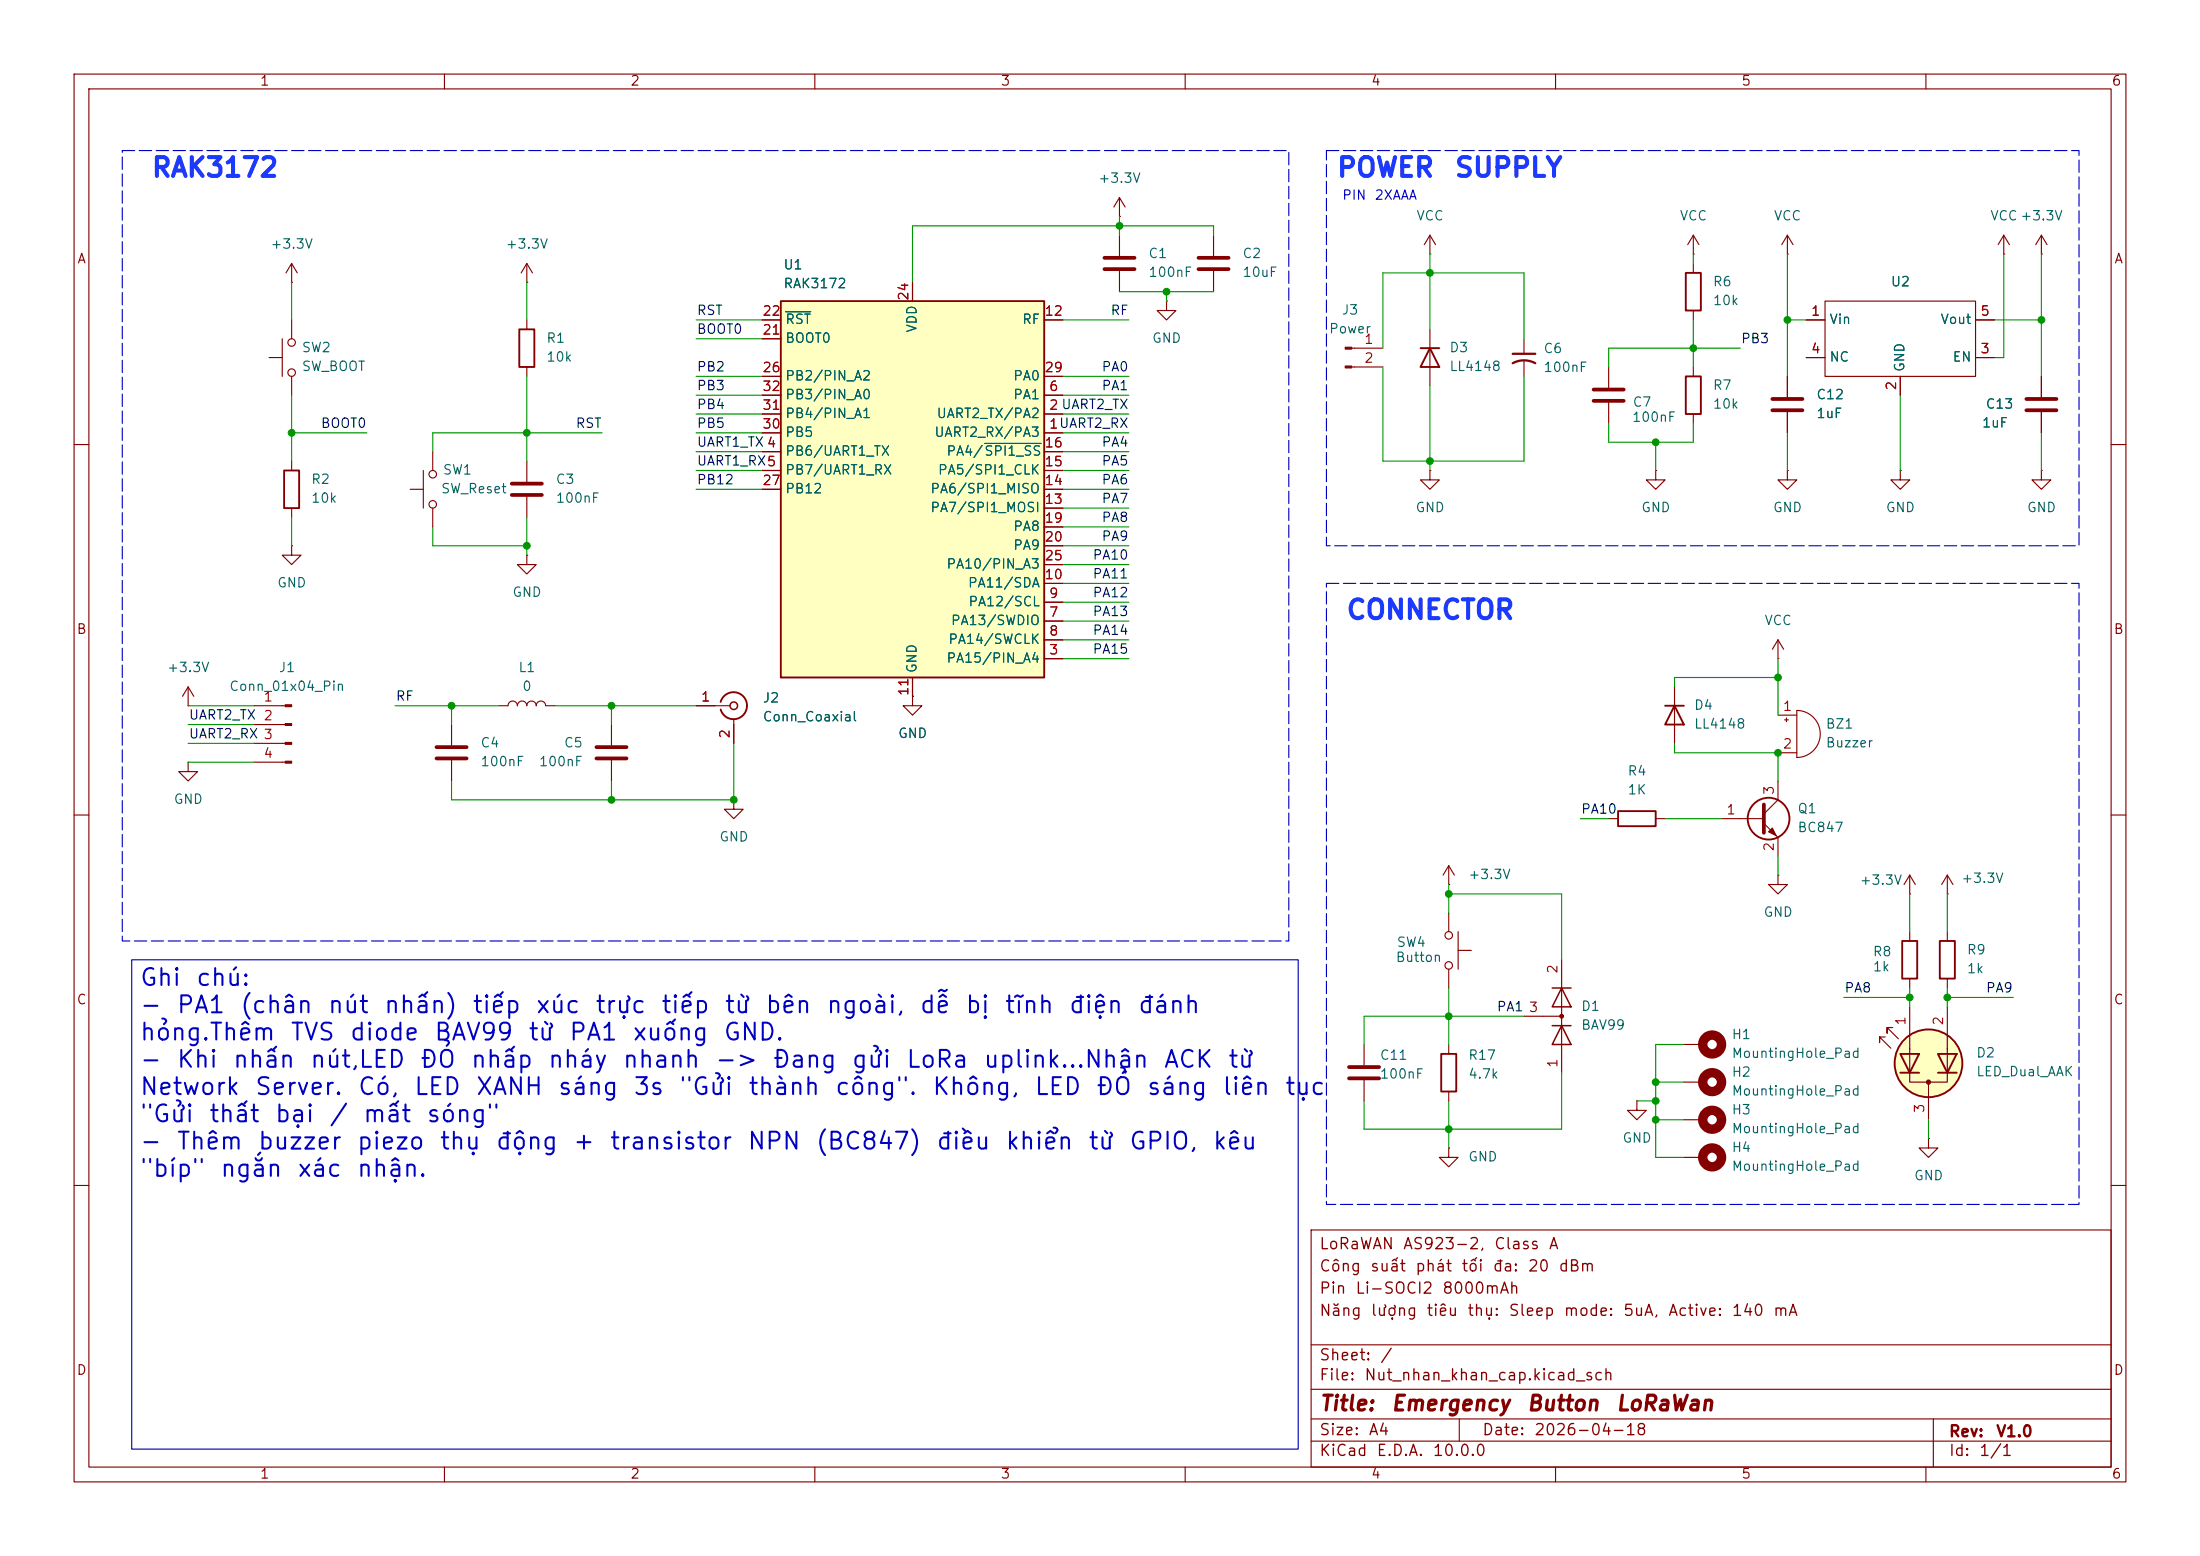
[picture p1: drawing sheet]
<svg xmlns="http://www.w3.org/2000/svg" width="297mm" height="210mm" viewBox="0 0 297 210" stroke-linecap="round" stroke-linejoin="round" font-family="sans-serif">
<g fill="none" stroke="#840000" stroke-width=".15">
<path d="M10 10h277v190h-277zM12 12h273v186h-273zM60 10v2M110 10v2M160 10v2M210 10v2M260 10v2M151.1 29.2h.1M151.1 26.7l-.7 1.2M151.1 26.7l.8 1.2M151.1 26.7v2.5M163.8 31.8v2.7"/>
<path d="M163.8 36.6v2.8M228.6 35.6v1.2M270.5 34.3h.1M270.5 31.8l-.8 1.2M270.5 31.8l.8 1.2M270.5 31.8v2.5M275.6 34.3h.1M275.6 31.8v2.5M275.6 31.8l-.8 1.2M275.6 31.8l.8 1.2M36.3 48.3h1.8M38.1 45.7v5.1"/>
<path d="M39.4 43.2v2.5M39.4 50.8v2.5M157.5 40.6v1.3h1.2l-1.2 1.3-1.3-1.3h1.3M157.5 40.6h.1M182.5 47h4.2M182.5 49.5h4.2M193 44.5v7.6M228.6 41.9v1.3M228.6 49.5v1.3M228.6 55.9v1.3M275.6 50.8v2.8M275.6 55.6v2.8"/>
<path d="M10 60h2M39.4 73.7v1.2h1.2l-1.2 1.3-1.3-1.3h1.3M39.4 73.7h.1M39.4 62.2v1.3M39.4 68.6v1.3M71.1 74.9v1.3h1.3l-1.3 1.3-1.3-1.3h1.3M71.1 74.9h.1M193 63.5v1.3h1.3l-1.3 1.2-1.2-1.2h1.2M193 63.5h.1M275.6 63.5v1.3h1.3l-1.3 1.2-1.3-1.2h1.3M275.6 63.5h.1M285 60h2"/>
<path d="M67.3 95.3h1.3a.64 .64 0 0 1 .6-.7 .64 .64 0 0 1 .6 .7 .64 .64 0 0 1 .7-.7 .64 .64 0 0 1 .6 .7 .64 .64 0 0 1 .7-.7 .64 .64 0 0 1 .6 .7 .64 .64 0 0 1 .6-.7 .64 .64 0 0 1 .7 .7h1.2M10 110h2M285 110h2M10 160h2M177 166h108v32h-108zM285 160h2M60 198v2M110 198v2M160 198v2M177 194.5h108M177 191.5h108M177 187.5h108"/>
<path d="M177 181.5h108M197 191.5v3M210 198v2M260 198v2M261 191.5v6.5"/>
<circle cx="39.4" cy="46.2" r=".51"/>
<circle cx="39.4" cy="50.3" r=".51"/>
</g>
<path d="M227.6 36.8h2v5.1h-2zM191.8 47h2.5M193 47l1.3 2.5h-2.5zM227.6 50.8h2v5.1h-2zM38.4 63.5h2v5.1h-2z" fill="none" stroke="#840000" stroke-width=".25"/>
<g fill="#840000" stroke="#840000" stroke-width=".15">
<path d="M181.6 46.9h.9v.2h-.9z"/>
<path d="M181.6 49.4h.9v.3h-.9z"/>
</g>
<path d="M161.8 34.8h4.1M161.8 36.3h4.1M273.6 53.8h4M273.6 55.4h4" fill="none" stroke="#840000" stroke-width=".51"/>
<path d="M105.4 40.6h35.6v50.8h-35.6z" fill="#ffffc2"/>
<g fill="none" stroke="#840000" stroke-width=".25">
<path d="M70.1 44.5h2v5h-2zM105.4 40.6h35.6v50.8h-35.6zM97.3 94.7a1.81 1.81 0 0 1 2.8-1 1.81 1.81 0 0 1 0 3 1.81 1.81 0 0 1-2.8-.9M224.8 95.3h2.5M226.1 95.3l1.2 2.5h-2.5zM218.4 109.5h5.1v2h-5.1zM256.8 127h2v5.1h-2zM261.9 127h2v5.1h-2zM194.6 142.2h2v5.1h-2zM256.5 142.2h2.6l-1.3 2.6zM256.5 144.8h2.6M261.6 142.2h2.6l-1.3 2.6z"/>
<path d="M261.6 144.8h2.6"/>
<circle cx="238.8" cy="110.5" r="2.82"/>
<circle cx="260.3" cy="143.5" r="4.6"/>
</g>
<g fill="none" stroke="#840000" stroke-width=".15">
<path d="M39.4 38.1h.1M39.4 35.6l-.8 1.2M39.4 35.6l.7 1.2M39.4 35.6v2.5M71.1 38.1h.1M71.1 35.6l-.7 1.2M71.1 35.6l.8 1.2M71.1 35.6v2.5M123.2 38.1v2.5M151.1 31.8v2.7M151.1 36.6v2.8M193 34.3h.1"/>
<path d="M193 31.8l-.7 1.2M193 31.8l.8 1.2M193 31.8v2.5M228.6 34.3h.1M228.6 31.8l-.8 1.2M228.6 31.8l.8 1.2M228.6 31.8v2.5M241.3 34.3h.1M241.3 31.8v2.5M241.3 31.8l-.8 1.2M241.3 31.8l.8 1.2M71.1 43.2v1.3"/>
<path d="M71.1 49.5v1.3M102.9 58.4h2.5M102.9 55.9h2.5M102.9 53.3h2.5M102.9 45.7h2.5M102.9 50.8h2.5M102.9 43.2h2.5M141 58.4h2.5M141 55.9h2.5M141 53.3h2.5M141 50.8h2.5M141 43.2h2.5"/>
<path d="M205.7 45.7v2.1M205.7 48.8v2M217.2 49.5v2.8M217.2 54.4v2.8M241.3 50.8v2.8M241.3 55.6v2.8M243.8 43.2h2.6M243.8 48.3h2.6M246.4 40.6h20.3v10.2h-20.3zM256.5 50.8v2.5M266.7 43.2h2.5M266.7 48.3h2.5"/>
<path d="M275.6 50.8v2.8M275.6 55.6v2.8M55.4 66h1.7M57.1 63.5v5.1M58.4 61v2.5M58.4 68.6v2.5M71.1 62.2v2.8M71.1 67.1v2.8M102.9 66h2.5M102.9 61h2.5M102.9 63.5h2.5M141 71.1h2.5"/>
<path d="M141 73.7h2.5M141 66h2.5M141 61h2.5M141 63.5h2.5M141 78.7h2.5M141 68.6h2.5M141 76.2h2.5M223.5 63.5v1.3h1.3l-1.3 1.2-1.3-1.2h1.3M223.5 63.5h.1M241.3 63.5v1.3h1.3l-1.3 1.2-1.3-1.2h1.3M241.3 63.5h.1M256.5 63.5v1.3h1.3l-1.3 1.2-1.2-1.2h1.2"/>
<path d="M256.5 63.5h.1M25.4 95.3h.1M25.4 92.7l.8 1.3M25.4 92.7l-.8 1.3M25.4 92.7v2.6M34.3 95.3h4.2M34.3 97.8h4.2M61 97.8v2.8M82.5 97.8v2.8M94 95.3h4.6M99.1 97v3.3M123.2 94v1.3h1.3l-1.3 1.2-1.3-1.2h1.3"/>
<path d="M123.2 94h.1M123.2 91.4v2.6M141 88.9h2.5M141 83.8h2.5M141 86.4h2.5M141 81.3h2.5M226.1 92.7v7.6M240 88.9h.1M240 86.4l-.7 1.2M240 86.4l.8 1.2M240 86.4v2.5M240 96.5h2.6"/>
<path d="M240.9 97.2h.5M241.2 96.9v.5M242.6 95.9a3.2 3.2 0 0 1 3.1 3.2 3.2 3.2 0 0 1-3.1 3.1zM25.4 102.9v1.2h-1.3l1.3 1.3 1.3-1.3h-1.3M25.4 102.9h.1M34.3 100.3h4.2M34.3 102.9h4.2M61 102.6v2.8M82.5 102.6v2.8M99.1 108v1.2h1.2l-1.2 1.3-1.3-1.3h1.3M99.1 108h.1M195.6 119.4h.1"/>
<path d="M195.6 116.8v2.6M195.6 116.8l.7 1.3M195.6 116.8l-.8 1.3M217.2 110.5h1.2M223.5 110.5h1.3M232.4 110.5h5.7M238.1 111.1l1.9 1.9v2.6M240 118.1v1.3h1.3l-1.3 1.3-1.2-1.3h1.2M240 118.1h.1M240 105.4v2.6l-1.9 1.9M240 101.6h2.6M257.8 118.1v2.6"/>
<path d="M257.8 118.1l.8 1.3M257.8 118.1l-.8 1.3M262.9 118.1l.8 1.3M262.9 118.1l-.8 1.3M262.9 118.1v2.6M195.6 123.2v2.5M195.6 130.8v2.6M196.8 128.3h1.8M196.8 125.7v5.1M205.7 137.2h5.1M210.8 129.5v15.3M254.5 140h-.8v.7v-.7l1.6 1.5"/>
<path d="M255.5 138.7h-.7v.7v-.7l1.5 1.5M257.8 120.7h.1M257.8 125.7v1.3M257.8 132.1v1.3M257.8 135.9v5.7M262.9 120.7h.1M262.9 125.7v1.3M262.9 132.1v1.3M262.9 135.9v5.7M184.1 141v2.8M184.1 145.8v2.8M195.6 154.9v1.3h1.2l-1.2 1.3-1.3-1.3h1.3"/>
<path d="M195.6 154.9h.1M195.6 141v1.2M195.6 147.3v1.3M221 148.6v1.3h1.2l-1.2 1.2-1.3-1.2h1.3M221 148.6h.1M227.3 156.2h2.6M227.3 141h2.6M227.3 146.1h2.6M227.3 151.1h2.6M257.8 141.5v4.6h5.1v-4.6M260.3 153.7v1.2h1.3l-1.3 1.3-1.2-1.3h1.2M260.3 153.7h.1"/>
<path d="M260.3 146.1v5"/>
<circle cx="58.4" cy="64" r=".51"/>
<circle cx="58.4" cy="68.1" r=".51"/>
<circle cx="195.6" cy="126.2" r=".51"/>
<circle cx="195.6" cy="130.3" r=".51"/>
</g>
<path d="M106 42.1h3.4M132.9 59.9h7.6" fill="none" stroke="#006464" stroke-width=".15"/>
<g fill="none" stroke="#840000" stroke-width=".51">
<path d="M149.1 34.8h4.1M149.1 36.3h4.1M215.1 52.6h4.1M215.1 54.1h4.1M239.3 53.8h4M239.3 55.4h4M69.1 65.3h4.1M69.1 66.8h4.1M58.9 100.8h4.1M58.9 102.4h4.1M80.5 100.8h4.1M80.5 102.4h4.1"/>
<path d="M238.1 108.6v3.8M182.1 145.5h4.1M182.1 144h4.1"/>
</g>
<g fill="none" stroke="#840000" stroke-width=".2">
<path d="M209.5 138.4h2.6M209.5 133.4h2.6M210.8 138.4l1.3 2.6h-2.6zM210.8 133.4l1.3 2.5h-2.6z"/>
<circle cx="99.1" cy="95.3" r=".51"/>
</g>
<g fill="none" stroke="#840000" stroke-width="1.3">
<circle cx="231.1" cy="156.2" r="1.27"/>
<circle cx="231.1" cy="146" r="1.27"/>
<circle cx="231.1" cy="151.1" r="1.27"/>
<circle cx="231.1" cy="141" r="1.27"/>
</g>
<circle cx="260.3" cy="143.5" r="4.6" fill="#ffffc2" stroke="#ffffc2" stroke-width=".14"/>
<g fill="#840000" stroke="#840000" stroke-width=".15">
<path d="M38.5 95.1h.9v.3h-.9z"/>
<path d="M38.5 97.7h.9v.2h-.9z"/>
<path d="M38.5 100.2h.9v.3h-.9z"/>
<path d="M38.5 102.7h.9v.3h-.9z"/>
<path d="M238.8 112.3l.5-.5 .5 1z"/>
<circle cx="260.4" cy="146.1" r=".28"/>
<circle cx="210.8" cy="137.2" r=".25"/>
</g>
<path d="M204.2 49a3.2 3.2 0 0 1 3.1 0M204.2 47.8h3.1" fill="none" stroke="#840000" stroke-width=".3"/>
<g fill="none" stroke="#009600" stroke-width=".15">
<path d="M39.4 38.1v5.1M71.1 38.1v5.1M151.1 29.2v2.6M151.1 39.4h12.7M157.5 39.4v1.2M163.8 31.8v-1.3h-40.6v7.6M193 34.3v10.2M228.6 34.3v1.3M241.3 34.3v16.5M270.5 34.3v14h-1.3M275.6 34.3v16.5M39.4 58.4h10.1"/>
<path d="M39.4 53.3v8.9M71.1 50.8v11.4M81.3 58.4h-22.9v2.6M94 53.3h8.9M94 50.8h8.9M94 55.9h8.9M94 43.2h8.9M94 58.4h8.9M94 45.7h8.9M143.5 53.3h8.9M143.5 50.8h8.9M143.5 55.9h8.9"/>
<path d="M143.5 43.2h8.9M143.5 58.4h8.9M186.7 49.5v12.7h19v-11.4M193 52.1v11.4M205.7 45.7v-8.9h-19v10.2M217.2 57.2v2.5h11.4v-2.5M223.5 59.7v3.8M228.6 43.2v6.3M234.9 47h-17.7v2.5M241.3 58.4v5.1M241.3 43.2h2.5M256.5 53.3v10.2"/>
<path d="M269.2 43.2h6.4M275.6 58.4v5.1M39.4 69.9v3.8M58.4 71.1v2.6h12.7M71.1 69.9v5M94 66h8.9M94 61h8.9M94 63.5h8.9M143.5 71.1h8.9M143.5 78.7h8.9M143.5 73.7h8.9M143.5 76.2h8.9"/>
<path d="M143.5 66h8.9M143.5 61h8.9M143.5 68.6h8.9M143.5 63.5h8.9M25.4 95.3h8.9M25.4 97.8h8.9M53.3 95.3h14M61 95.3v2.5M74.9 95.3h19.1M82.5 95.3v2.5M143.5 88.9h8.9M143.5 86.4h8.9"/>
<path d="M143.5 83.8h8.9M143.5 81.3h8.9M240 88.9v7.6M240 91.4h-13.9v1.3M25.4 102.9h8.9M25.4 100.3h8.9M82.5 105.4v2.6M99.1 100.3v7.7h-38.1v-2.6M195.6 119.4v3.8M213.4 110.5h3.8M224.8 110.5h7.6M226.1 100.3v1.3h13.9v3.8"/>
<path d="M240 115.6v2.5M195.6 120.7h15.2v8.8M195.6 133.4v7.6M205.7 137.2h-21.6v3.8M248.9 134.6h8.9M257.8 120.7v5M257.8 133.4v2.5M262.9 120.7v5M262.9 133.4v2.5M262.9 134.6h8.9M195.6 148.6v6.3M210.8 144.8v7.6h-26.7v-3.8"/>
<path d="M221 148.6h2.5M223.5 146.1h3.8M223.5 151.1h3.8M227.3 141h-3.8v15.2h3.8M260.3 151.1v2.6"/>
</g>
<path d="M17.8 129.5h157.5v66.1h-157.5z" fill="none" stroke="#0000c2" stroke-width=".15"/>
<path d="M16.5 20.3h157.5v106.7h-157.5zM179.1 20.3h101.6v53.4h-101.6zM179.1 78.7h101.6v83.9h-101.6z" fill="none" stroke="#0000c2" stroke-width=".15" stroke-dasharray="1.7 .6"/>
<g fill="#009600" stroke="#009600" stroke-width=".14">
<circle cx="82.5" cy="108" r=".46"/>
<circle cx="99.1" cy="108" r=".46"/>
<circle cx="82.5" cy="95.3" r=".46"/>
<circle cx="61" cy="95.3" r=".46"/>
<circle cx="157.5" cy="39.4" r=".46"/>
<circle cx="151.1" cy="30.5" r=".46"/>
<circle cx="71.1" cy="58.4" r=".46"/>
<circle cx="71.1" cy="73.7" r=".46"/>
<circle cx="39.4" cy="58.4" r=".46"/>
<circle cx="275.6" cy="43.2" r=".46"/>
<circle cx="228.6" cy="47" r=".46"/>
<circle cx="223.5" cy="59.7" r=".46"/>
<circle cx="241.3" cy="43.2" r=".46"/>
<circle cx="240" cy="101.6" r=".46"/>
<circle cx="240" cy="91.4" r=".46"/>
<circle cx="195.6" cy="137.2" r=".46"/>
<circle cx="195.6" cy="152.4" r=".46"/>
<circle cx="195.6" cy="120.7" r=".46"/>
<circle cx="223.5" cy="146.1" r=".46"/>
<circle cx="223.5" cy="151.1" r=".46"/>
<circle cx="223.5" cy="148.6" r=".46"/>
<circle cx="193" cy="36.8" r=".46"/>
<circle cx="193" cy="62.2" r=".46"/>
<circle cx="257.8" cy="134.6" r=".46"/>
<circle cx="262.9" cy="134.6" r=".46"/>
</g>
<g font-size="2.5" fill="#1b3aff">
<text x="20.3" y="24.5">RAK3172</text>
<text x="180.3" y="24.5">POWER</text>
<text x="196.2" y="24.5">SUPPLY</text>
<text x="181.6" y="84.2">CONNECTOR</text>
</g>
<g font-size="2.3" fill="#0000c2">
<text x="18.7" y="133.6">Ghi</text>
<text x="18.7" y="137.3">-</text>
<text x="23.7" y="137.3">PA1</text>
<text x="26.3" y="133.6">chú:</text>
<text x="32.3" y="137.3">(chân</text>
<text x="44.1" y="137.3">nút</text>
<text x="51.7" y="137.3">nhấn)</text>
<text x="63.6" y="137.3">tiếp</text>
<text x="72.2" y="137.3">xúc</text>
<text x="80.2" y="137.3">trực</text>
<text x="89.1" y="137.3">tiếp</text>
<text x="97.7" y="137.3">từ</text>
<text x="103.2" y="137.3">bên</text>
<text x="111.4" y="137.3">ngoài,</text>
<text x="124" y="137.3">dễ</text>
<text x="130.2" y="137.3">bị</text>
<text x="135.5" y="137.3">tĩnh</text>
<text x="144.2" y="137.3">điện</text>
<text x="153.5" y="137.3">đánh</text>
<text x="18.7" y="141">hỏng.Thêm</text>
<text x="39.1" y="141">TVS</text>
<text x="47.1" y="141">diode</text>
<text x="58.5" y="141">BAV99</text>
<text x="71.2" y="141">từ</text>
<text x="76.7" y="141">PA1</text>
<text x="85.3" y="141">xuống</text>
<text x="97.5" y="141">GND.</text>
<text x="18.7" y="144.7">-</text>
<text x="18.7" y="148.4">Network</text>
<text x="23.7" y="144.7">Khi</text>
<text x="31.3" y="144.7">nhấn</text>
<text x="34.3" y="148.4">Server.</text>
<text x="41.7" y="144.7">nút,LED</text>
<text x="48.2" y="148.4">Có,</text>
<text x="55.7" y="148.4">LED</text>
<text x="56.6" y="144.7">ĐỎ</text>
<text x="63.4" y="144.7">nhấp</text>
<text x="64.1" y="148.4">XANH</text>
<text x="73.8" y="144.7">nháy</text>
<text x="75.2" y="148.4">sáng</text>
<text x="83.9" y="144.7">nhanh</text>
<text x="85.4" y="148.4">3s</text>
<text x="91.5" y="148.4">&quot;Gửi</text>
<text x="96.4" y="144.7">-&gt;</text>
<text x="100.9" y="148.4">thành</text>
<text x="104.2" y="144.7">Đang</text>
<text x="112.6" y="148.4">công&quot;.</text>
<text x="114.8" y="144.7">gửi</text>
<text x="122.2" y="144.7">LoRa</text>
<text x="125.7" y="148.4">Không,</text>
<text x="132.6" y="144.7">uplink...Nhận</text>
<text x="139.5" y="148.4">LED</text>
<text x="147.8" y="148.4">ĐỎ</text>
<text x="154.7" y="148.4">sáng</text>
<text x="157" y="144.7">ACK</text>
<text x="164.9" y="148.4">liên</text>
<text x="165.6" y="144.7">từ</text>
<text x="173.3" y="148.4">tục</text>
<text x="18.7" y="152">&quot;Gửi</text>
<text x="18.7" y="155.7">-</text>
<text x="23.7" y="155.7">Thêm</text>
<text x="28.1" y="152">thất</text>
<text x="34.7" y="155.7">buzzer</text>
<text x="37" y="152">bại</text>
<text x="44.3" y="152">/</text>
<text x="48" y="155.7">piezo</text>
<text x="48.9" y="152">mất</text>
<text x="57.4" y="152">sóng&quot;</text>
<text x="59.2" y="155.7">thụ</text>
<text x="66.8" y="155.7">động</text>
<text x="77.2" y="155.7">+</text>
<text x="82.2" y="155.7">transistor</text>
<text x="100.7" y="155.7">NPN</text>
<text x="110" y="155.7">(BC847)</text>
<text x="126.3" y="155.7">điều</text>
<text x="135.6" y="155.7">khiển</text>
<text x="146.8" y="155.7">từ</text>
<text x="152.3" y="155.7">GPIO,</text>
<text x="163.6" y="155.7">kêu</text>
<text x="18.7" y="159.4">&quot;bíp&quot;</text>
<text x="29.6" y="159.4">ngắn</text>
<text x="40" y="159.4">xác</text>
<text x="48" y="159.4">nhận.</text>
</g>
<g font-size="2" fill="#840000">
<text x="178" y="190.9">Title:</text>
<text x="187.7" y="190.9">Emergency</text>
<text x="206" y="190.9">Button</text>
<text x="218" y="190.9">LoRaWan</text>
</g>
<g font-size="1.5" fill="#840000">
<text x="178" y="172">Công</text>
<text x="178" y="169">LoRaWAN</text>
<text x="184.9" y="172">suất</text>
<text x="189.3" y="169">AS923-2,</text>
<text x="191" y="172">phát</text>
<text x="197.2" y="172">tối</text>
<text x="201.4" y="172">đa:</text>
<text x="201.6" y="169">Class</text>
<text x="206.1" y="172">20</text>
<text x="209" y="169">A</text>
<text x="210.3" y="172">dBm</text>
<text x="178" y="178">Năng</text>
<text x="178" y="175">Pin</text>
<text x="182.9" y="175">Li-SOCI2</text>
<text x="184.9" y="178">lượng</text>
<text x="192.5" y="178">tiêu</text>
<text x="194.6" y="175">8000mAh</text>
<text x="198" y="178">thụ:</text>
<text x="203.6" y="178">Sleep</text>
<text x="211" y="178">mode:</text>
<text x="219" y="178">5uA,</text>
<text x="225.1" y="178">Active:</text>
<text x="233.7" y="178">140</text>
<text x="239.3" y="178">mA</text>
<text x="178" y="184">Sheet:</text>
<text x="186.2" y="184">/</text>
<text x="178" y="186.7">File:</text>
<text x="184.1" y="186.7">Nut_nhan_khan_cap.kicad_sch</text>
<text x="178" y="196.9">KiCad</text>
<text x="178" y="194.1">Size:</text>
<text x="184.7" y="194.1">A4</text>
<text x="185.7" y="196.9">E.D.A.</text>
<text x="193.3" y="196.9">10.0.0</text>
<text x="200" y="194.1">Date:</text>
<text x="207" y="194.1">2026-04-18</text>
<text x="263" y="194.3">Rev:</text>
<text x="263" y="196.9">Id:</text>
<text x="267.1" y="196.9">1/1</text>
<text x="269.4" y="194.3">V1.0</text>
</g>
<g font-size="1.3" fill="#840000">
<text x="35" y="11.9">1</text>
<text x="85" y="11.9">2</text>
<text x="135" y="11.9">3</text>
<text x="185" y="11.9">4</text>
<text x="235" y="11.9">5</text>
<text x="285" y="11.9">6</text>
<text x="10.3" y="35.9">A</text>
<text x="285.3" y="35.9">A</text>
<text x="10.3" y="85.9">B</text>
<text x="285.3" y="85.9">B</text>
<text x="10.3" y="135.9">C</text>
<text x="285.3" y="135.9">C</text>
<text x="10.3" y="185.9">D</text>
<text x="285.3" y="185.9">D</text>
<text x="35" y="199.9">1</text>
<text x="85" y="199.9">2</text>
<text x="135" y="199.9">3</text>
<text x="185" y="199.9">4</text>
<text x="235" y="199.9">5</text>
<text x="285" y="199.9">6</text>
</g>
<g font-size="1.3" fill="#006464">
<text x="148.2" y="25">+3.3V</text>
<text x="36.4" y="33.9">+3.3V</text>
<text x="68.2" y="33.9">+3.3V</text>
<text x="154.9" y="35.2">C1</text>
<text x="167.6" y="35.2">C2</text>
<text x="191.1" y="30.1">VCC</text>
<text x="226.7" y="30.1">VCC</text>
<text x="239.4" y="30.1">VCC</text>
<text x="268.6" y="30.1">VCC +3.3V</text>
<text x="105.7" y="36.7">U1</text>
<text x="105.7" y="39.2">RAK3172</text>
<text x="154.9" y="37.7">100nF</text>
<text x="167.6" y="37.7">10uF</text>
<text x="231.1" y="39">R6</text>
<text x="231.1" y="41.5">10k</text>
<text x="255.2" y="39">U2</text>
<text x="40.6" y="47.9">SW2</text>
<text x="73.7" y="46.6">R1</text>
<text x="105.9" y="46.6">BOOT0</text>
<text x="105.9" y="44">RST</text>
<text x="124.1" y="45" transform="rotate(-90 124.1 45)">VDD</text>
<text x="137.9" y="44">RF</text>
<text x="155.4" y="46.6">GND</text>
<text x="179.3" y="45.3">Power</text>
<text x="181.1" y="42.8">J3</text>
<text x="195.6" y="47.9">D3</text>
<text x="208.3" y="48">C6</text>
<text x="246.9" y="44">Vin</text>
<text x="261.9" y="44">Vout</text>
<text x="40.6" y="50.4">SW_BOOT</text>
<text x="73.7" y="49.1">10k</text>
<text x="105.9" y="51.7">PB2/PIN_A2</text>
<text x="136.7" y="51.7">PA0</text>
<text x="195.6" y="50.4">LL4148</text>
<text x="208.3" y="50.5">100nF</text>
<text x="231.1" y="52.9">R7</text>
<text x="246.9" y="49.1">NC</text>
<text x="257.4" y="50.3" transform="rotate(-90 257.4 50.3)">GND</text>
<text x="263.5" y="49.1">EN</text>
<text x="105.9" y="59.3">PB5</text>
<text x="105.9" y="56.7">PB4/PIN_A1</text>
<text x="105.9" y="54.2">PB3/PIN_A0</text>
<text x="126" y="59.3">UART2_RX/PA3</text>
<text x="126.3" y="56.7">UART2_TX/PA2</text>
<text x="136.7" y="54.2">PA1</text>
<text x="220.2" y="57.3">100nF</text>
<text x="220.3" y="55.2">C7</text>
<text x="231.1" y="55.5">10k</text>
<text x="245.1" y="56.7">1uF</text>
<text x="245.1" y="54.2">C12</text>
<text x="267.5" y="58">1uF</text>
<text x="268" y="55.5">C13</text>
<text x="41.9" y="65.6">R2</text>
<text x="59.7" y="64.4">SW1</text>
<text x="74.9" y="65.6">C3</text>
<text x="105.9" y="61.8">PB6/UART1_TX</text>
<text x="105.9" y="64.4">PB7/UART1_RX</text>
<text x="126.5" y="64.4">PA5/SPI1_CLK</text>
<text x="127.7" y="61.8">PA4/SPI1_SS</text>
<text x="41.9" y="68.2">10k</text>
<text x="59.4" y="66.9">SW_Reset</text>
<text x="74.9" y="68.2">100nF</text>
<text x="105.9" y="66.9">PB12</text>
<text x="125.5" y="69.4">PA7/SPI1_MOSI</text>
<text x="125.5" y="66.9">PA6/SPI1_MISO</text>
<text x="136.7" y="72">PA8</text>
<text x="191" y="69.4">GND</text>
<text x="221.5" y="69.4">GND</text>
<text x="239.3" y="69.4">GND</text>
<text x="254.5" y="69.4">GND</text>
<text x="273.6" y="69.4">GND</text>
<text x="127.7" y="77.1">PA10/PIN_A3</text>
<text x="136.7" y="74.5">PA9</text>
<text x="37.3" y="79.6">GND</text>
<text x="69.1" y="80.9">GND</text>
<text x="130.6" y="79.6">PA11/SDA</text>
<text x="130.6" y="82.1">PA12/SCL</text>
<text x="127.7" y="89.8">PA15/PIN_A4</text>
<text x="127.9" y="87.2">PA14/SWCLK</text>
<text x="128.3" y="84.7">PA13/SWDIO</text>
<text x="238.1" y="84.7">VCC</text>
<text x="22.5" y="91">+3.3V</text>
<text x="30.9" y="93.6">Conn_01x04_Pin</text>
<text x="37.5" y="91">J1</text>
<text x="69.9" y="91">L1</text>
<text x="70.4" y="93.6">0</text>
<text x="102.9" y="95.1">J2</text>
<text x="124.1" y="90.9" transform="rotate(-90 124.1 90.9)">GND</text>
<text x="64.8" y="101.2">C4</text>
<text x="76" y="101.2">C5</text>
<text x="102.9" y="97.7">Conn_Coaxial</text>
<text x="121.2" y="99.9">GND</text>
<text x="228.6" y="96.1">D4</text>
<text x="228.6" y="98.7">LL4148</text>
<text x="246.4" y="98.7">BZ1</text>
<text x="246.4" y="101.2">Buzzer</text>
<text x="64.8" y="103.7">100nF</text>
<text x="72.7" y="103.7">100nF</text>
<text x="219.6" y="105">R4</text>
<text x="219.6" y="107.5">1K</text>
<text x="23.4" y="108.8">GND</text>
<text x="97" y="113.9">GND</text>
<text x="242.6" y="112.6">BC847</text>
<text x="242.6" y="110.1">Q1</text>
<text x="198.1" y="119">+3.3V</text>
<text x="251" y="119.7">+3.3V</text>
<text x="264.7" y="119.5">+3.3V</text>
<text x="238" y="124.1">GND</text>
<text x="188.3" y="130.1">Button</text>
<text x="188.5" y="128.1">SW4</text>
<text x="252.7" y="129.4">R8</text>
<text x="252.7" y="131.4">1k</text>
<text x="265.4" y="129.1">R9</text>
<text x="265.4" y="131.7">1k</text>
<text x="213.4" y="136.8">D1</text>
<text x="186.2" y="143.4">C11</text>
<text x="198.1" y="143.4">R17</text>
<text x="213.4" y="139.3">BAV99</text>
<text x="233.7" y="140.6">H1</text>
<text x="233.7" y="143.1">MountingHole_Pad</text>
<text x="266.7" y="143">D2</text>
<text x="186.2" y="145.9">100nF</text>
<text x="198.1" y="145.9">4.7k</text>
<text x="233.7" y="145.6">H2</text>
<text x="233.7" y="148.2">MountingHole_Pad</text>
<text x="266.7" y="145.6">LED_Dual_AAK</text>
<text x="218.9" y="154.5">GND</text>
<text x="233.7" y="155.8">H4</text>
<text x="233.7" y="150.7">H3</text>
<text x="233.7" y="153.3">MountingHole_Pad</text>
<text x="198.1" y="157.1">GND</text>
<text x="233.7" y="158.3">MountingHole_Pad</text>
<text x="258.3" y="159.6">GND</text>
</g>
<g font-size="1.3" fill="#0000c2">
<text x="181.1" y="27.3">PIN</text>
<text x="185.5" y="27.3">2XAAA</text>
</g>
<g font-size="1.3" fill="#a90000">
<text x="122.9" y="40.7" transform="rotate(-90 122.9 40.7)">24</text>
<text x="102.8" y="45.5">21</text>
<text x="102.8" y="42.9">22</text>
<text x="140.9" y="42.9">12</text>
<text x="184.1" y="46.7">1</text>
<text x="244.4" y="42.9">1</text>
<text x="267.3" y="42.9">5</text>
<text x="102.8" y="50.5">26</text>
<text x="102.8" y="53.1">32</text>
<text x="140.9" y="50.5">29</text>
<text x="141.5" y="53.1">6</text>
<text x="184.1" y="49.3">2</text>
<text x="244.4" y="48">4</text>
<text x="256.3" y="52.8" transform="rotate(-90 256.3 52.8)">2</text>
<text x="267.3" y="48">3</text>
<text x="102.8" y="58.2">30</text>
<text x="102.8" y="55.6">31</text>
<text x="141.5" y="58.2">1UART2_RX</text>
<text x="141.5" y="55.6">2 UART2_TX</text>
<text x="141.5" y="58.2">1</text>
<text x="141.5" y="55.6">2</text>
<text x="102.8" y="65.8">27</text>
<text x="103.4" y="60.7">4</text>
<text x="103.4" y="63.2">5</text>
<text x="140.9" y="65.8">14</text>
<text x="140.9" y="63.2">15</text>
<text x="140.9" y="60.7">16</text>
<text x="140.9" y="70.9">19</text>
<text x="140.9" y="68.3">13</text>
<text x="140.9" y="73.4">20</text>
<text x="140.9" y="75.9">25</text>
<text x="140.9" y="78.5">10</text>
<text x="141.5" y="83.6">7</text>
<text x="141.5" y="81">9</text>
<text x="141.5" y="88.6">3</text>
<text x="141.5" y="86.1">8</text>
<text x="35.5" y="95">1</text>
<text x="94.5" y="95">1</text>
<text x="122.9" y="94" transform="rotate(-90 122.9 94)">11</text>
<text x="35.5" y="97.5">2</text>
<text x="98.8" y="99.8" transform="rotate(-90 98.8 99.8)">2</text>
<text x="240.6" y="96.3">1</text>
<text x="240.6" y="101.3">2</text>
<text x="35.5" y="102.6">4</text>
<text x="239.8" y="107.4" transform="rotate(-90 239.8 107.4)">3</text>
<text x="233" y="110.2">1</text>
<text x="239.8" y="115" transform="rotate(-90 239.8 115)">2</text>
<text x="210.6" y="131.5" transform="rotate(-90 210.6 131.5)">2</text>
<text x="206.3" y="136.9">3</text>
<text x="257.6" y="138.5" transform="rotate(-90 257.6 138.5)">1</text>
<text x="262.6" y="138.5" transform="rotate(-90 262.6 138.5)">2</text>
<text x="210.6" y="144.2" transform="rotate(-90 210.6 144.2)">1</text>
<text x="260.1" y="150.3" transform="rotate(-90 260.1 150.3)">3</text>
</g>
<g font-size="1.3" fill="#0f0f0f">
<text x="94" y="45.4">BOOT0</text>
<text x="94" y="42.8">RST</text>
<text x="149.8" y="42.8">RF</text>
<text x="234.9" y="46.6">PB3</text>
<text x="94" y="53">PB3</text>
<text x="94" y="50.5">PB2</text>
<text x="148.6" y="50.5">PA0</text>
<text x="148.6" y="53">PA1</text>
<text x="43.2" y="58.1">BOOT0</text>
<text x="77.6" y="58.1">RST</text>
<text x="94" y="58.1">PB5</text>
<text x="94" y="55.5">PB4</text>
<text x="94" y="60.6">UART1_TX 4</text>
<text x="94" y="65.7">PB12</text>
<text x="94" y="63.2">UART1_RX5</text>
<text x="148.6" y="60.6">PA4</text>
<text x="148.6" y="65.7">PA6</text>
<text x="148.6" y="63.2">PA5</text>
<text x="148.6" y="68.2">PA7</text>
<text x="148.6" y="70.8">PA8</text>
<text x="147.4" y="75.9">PA10</text>
<text x="148.6" y="73.3">PA9</text>
<text x="147.4" y="78.4">PA11</text>
<text x="147.4" y="80.9">PA12</text>
<text x="147.4" y="83.5">PA13</text>
<text x="147.4" y="86">PA14</text>
<text x="147.4" y="88.6">PA15</text>
<text x="53.3" y="94.9">RF</text>
<text x="25.4" y="100">UART2_RX 3</text>
<text x="25.4" y="97.4">UART2_TX</text>
<text x="213.4" y="110.1">PA10</text>
<text x="202" y="136.8">PA1</text>
<text x="248.9" y="134.3">PA8</text>
<text x="268" y="134.3">PA9</text>
</g>
</svg>
